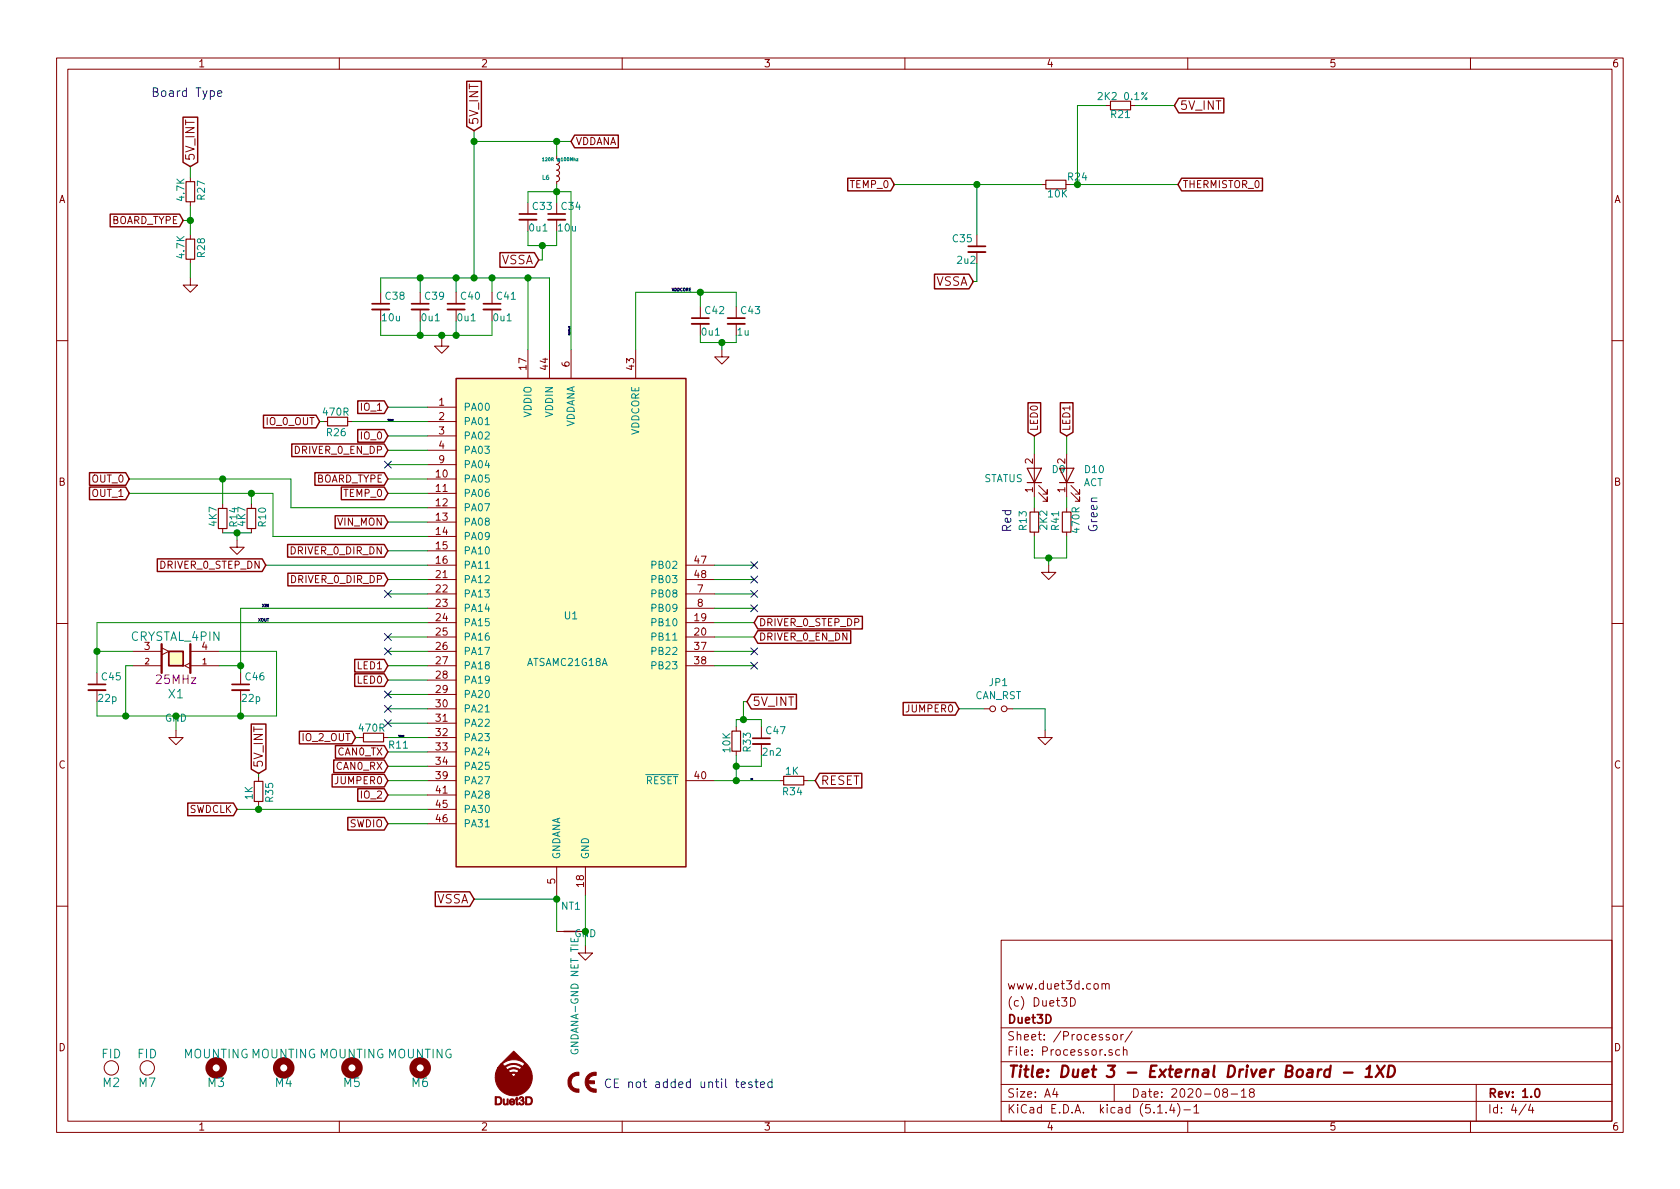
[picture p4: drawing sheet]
<svg xmlns="http://www.w3.org/2000/svg" width="297mm" height="210mm" viewBox="0 0 297 210" stroke-linecap="round" stroke-linejoin="round" font-family="sans-serif">
<g fill="none" stroke="#840000" stroke-width=".18">
<path d="M10 10.3h277v189.9h-277zM12 12.2h273v186.1h-273zM60 10.3v1.9M110 10.3v1.9M160 10.3v1.9M195.6 18.7h.7M199.9 18.7h.8M210 10.3v1.9M260 10.3v1.9M33.7 31.4v.7M33.7 35.7v.7M93.3 35.8v2"/>
<path d="M93.3 38.9v2M98.4 27.6v.5l.4 .1 .1 .3-.1 .4-.4 .2 .4 .1 .1 .3-.1 .4-.4 .2 .4 .1 .1 .3-.1 .4-.4 .2 .4 .1 .1 .3-.1 .4-.4 .2v.5M98.4 35.8v2M98.4 38.9v2M184.1 32.6h.8M188.5 32.6h.7M33.7 49.1v1.3h1.2l-1.2 1.3-1.3-1.3h1.3M33.7 41.5v.8M33.7 45.8v.8M67.3 51.7v2M67.3 54.7v2.1M74.3 51.7v2"/>
<path d="M74.3 54.7v2.1M78.1 59.9v1.3h1.3l-1.3 1.3-1.3-1.3h1.3M80.6 51.7v2M80.6 54.7v2.1M87 51.7v2M87 54.7v2.1M123.8 54.2v2.1M123.8 57.3v2M130.2 54.2v2.1M130.2 57.3v2M172.7 41.5v2.1M172.7 44.6v2"/>
<path d="M10 60.2h2M57.1 74.5h.8M61.5 74.5h.7M75.6 74.5h5M75.6 72h5M75.6 77.1h5M75.6 79.6h5M93.3 61.8v5.1M97.2 61.8v5.1M101 61.8v5.1M112.4 61.8v5.1M127.6 61.8v1.3h1.3l-1.3 1.3-1.2-1.3h1.2"/>
<path d="M285 60.2h2M39.4 89.1v.8M39.4 93.5v.7M41.9 95.5v1.3h1.3l-1.3 1.2-1.3-1.2h1.3M44.4 89.1v.8M44.4 93.5v.7M75.6 84.7h5M75.6 87.2h5M75.6 89.8h5M75.6 92.3h5M75.6 94.9h5M75.6 97.4h5"/>
<path d="M75.6 99.9h5M75.6 82.2h5M121.3 99.9h5.1M182.9 80.3v7.6M182.9 89.8v.7M182.9 94.1v.8M183.6 87.1l1.6 1.5v-.7v.7h-.8M183.6 85.8l1.6 1.6v-.8v.8h-.8M185.4 99.9v1.3h1.3l-1.3 1.3-1.3-1.3h1.3M188.6 80.3v7.6M188.6 89.8v.7M188.6 94.1v.8"/>
<path d="M189.4 87.1l1.5 1.5v-.7v.7h-.8M189.4 85.8l1.5 1.6v-.8v.8h-.8M10 110.3h2M17.1 119v2M23.5 115.2h5.1M23.5 117.7h5.1M28.6 114.5l1.2 .7-1.2 .6M33.7 117.2l-1.1 .5 1.1 .5M33.7 115.2h5M33.7 117.7h5M42.5 119v2M75.6 110.1h5"/>
<path d="M75.6 112.6h5M75.6 102.5h5M75.6 105h5M75.6 107.6h5M75.6 115.2h5M75.6 117.7h5M121.3 110.1h5.1M121.3 112.6h5.1M121.3 102.5h5.1M121.3 105h5.1M121.3 107.6h5.1M121.3 115.2h5.1"/>
<path d="M121.3 117.7h5.1M285 110.3h2M17.1 122v2.1M31.1 129.2v1.2h1.3l-1.3 1.3-1.3-1.3h1.3M42.5 122v2.1M45.7 137.4v.8M63.5 130.4h.8M67.8 130.4h.8M75.6 125.3h5M75.6 120.3h5M75.6 122.8h5M75.6 127.9h5"/>
<path d="M75.6 130.4h5M75.6 133h5M75.6 135.5h5M75.6 138h5M121.3 138h5.1M130.2 128.5v.8M130.2 132.8v.8M134.6 128.5v2.1M134.6 131.6v2M137.8 138h.8M142.1 138h.8M174 125.3h1"/>
<path d="M178.1 125.3h1M184.8 129.2v1.2h1.3l-1.3 1.3-1.3-1.3h1.3M45.7 141.7v.8M75.6 140.6h5M75.6 143.1h5M75.6 145.7h5M98.4 153.3v5.1M103.5 153.3v5.1M10 160.2h2M98.4 164.7h5.1M103.5 167.3v1.2h1.3l-1.3 1.3-1.3-1.3h1.3M177 166.3h108v32h-108z"/>
<path d="M189.3 176.4a.75 .75 0 0 1 .8 .8 .75 .75 0 0 1-.8 .7zM194.8 174.1l.2-.2 .4 .1 .1 .9M194.8 173.9v1M195.5 174.1l.2-.2 .4 .1v.9M285 160.2h2M60 198.3v1.9M110 198.3v1.9M160 198.3v1.9M177 194.8h108M177 191.8h108M177 187.8h108M177 181.8h108"/>
<path d="M186.5 192.5l-.4 1h1M186.8 193v1M196.1 183l-.3-.1-.2 .2v.3l.5 .1v.3h-.5M196.6 185.7l-.3-.1-.2 .2v.2l.5 .2v.3h-.5M196.8 183.1l.3-.2 .4 .2v.7l-.2 .1-.5-.1zM197 191.8v3M198 185.7l-.4-.1-.3 .3v.6l.3 .1 .4-.1M198.2 182.9v1M198.6 185.7l.2-.1 .4 .1 .1 .9M198.6 182.9l-.3 .1-.1 .2M198.6 185.1v1.5M200.2 182.3l-1.3 2"/>
<path d="M204.7 196.8h.8M206.2 196.7v.1M207.2 195.2l-.4 1.1h.9M207.5 195.8v1M208.2 195.1a1.71 1.71 0 0 1 0 2.3M209.3 196.3h1.2M210 198.3v1.9M211.1 195.8l.4-.5v1.5M211.1 196.8h.9M216.5 193.2l-.3-.3 .1-.2a.48 .48 0 0 1 .6-.1l.1 .2-.1 .3-.6 .1a.48 .48 0 0 0 0 .7l.2 .1 .5-.1v-.4l-.2-.3M217.7 193.5h1.1M219.5 193l.4-.5v1.5"/>
<path d="M219.5 194h.8M221.2 193.2l-.3-.3 .1-.2 .2-.2 .4 .1 .2 .2-.1 .2-.6 .2a.48 .48 0 0 0-.1 .7l.2 .1 .5-.1a.48 .48 0 0 0-.1-.7h-.1M260 198.3v1.9M261 191.8v6.5M269.8 195.2l-1.2 2M270.6 195.2l-.3 1.1h.9M271 195.8v1"/>
<circle cx="175.5" cy="125.3" r=".51"/>
<circle cx="177.5" cy="125.3" r=".51"/>
<circle cx="19.7" cy="188.8" r="1.27"/>
<circle cx="26" cy="188.8" r="1.27"/>
</g>
<g fill="none" stroke="#840000" stroke-width=".3">
<path d="M91.8 37.8h3.1M96.9 37.8h3M65.8 53.7h3M72.8 53.7h3M79.1 53.7h3.1M85.5 53.7h3M122.3 56.3h3M128.7 56.3h3M171.2 43.6h3M29.8 115.2h2.6v2.5h-2.6zM15.6 121h3.1M41 121h3.1"/>
<path d="M133.1 130.6h3M271.5 192.7l.2-.2a.81 .81 0 0 1 .6 .6 .81 .81 0 0 1-.3 .8l-.1 .1a.79 .79 0 0 1-.4-1.3z"/>
</g>
<path d="M28.6 113.9v5.1M33.7 113.9v5.1M235.2 189.2a.68 .68 0 0 0-1 .3l-.1 .6 .2 .2 .1 .1 .6-.1M235.3 188.4l-.3 2M237.6 189.7h1.5M241.4 190.4h1.2M241.6 189l.6-.6-.2 2M243.5 188.4l1.1 2M244.8 188.4l-1.6 2M245.6 188.4a.97 .97 0 0 1 1 .6 .97 .97 0 0 1-.3 1.2l-.5 .2h-.5z" fill="none" stroke="#840000" stroke-width=".41"/>
<g fill="none" stroke="#840000" stroke-width="1.3">
<circle cx="38.2" cy="188.8" r="1.27"/>
<circle cx="50.2" cy="188.8" r="1.27"/>
<circle cx="62.2" cy="188.8" r="1.27"/>
<circle cx="74.3" cy="188.8" r="1.27"/>
</g>
<path d="M91.8 38.9h3.1M96.9 38.9h3M65.8 54.7h3M72.8 54.7h3M79.1 54.7h3.1M85.5 54.7h3M122.3 57.3h3M128.7 57.3h3M171.2 44.6h3M15.6 122h3.1M41 122h3.1M133.1 131.6h3" fill="none" stroke="#840000" stroke-width=".33"/>
<path d="M95.9 28.1l.2-.2v.5M95.9 28.4h.3M101.9 28.1h.3l-.3 .3h.3M85.8 75.1h.7M85.8 100.5h.7M85.8 125.9h.7M85.8 146.2h.7M100.9 165.9v.6h1.3v-.6M101.5 166.1v.4" fill="none" stroke="#008484" stroke-width=".18"/>
<g fill="none" stroke="#840000" stroke-width=".2">
<path d="M196.3 17.9h3.6v1.5h-3.6zM32.9 32.1h1.5v3.6h-1.5zM184.9 31.9h3.6v1.5h-3.6zM32.9 42.3h1.5v3.5h-1.5zM57.9 73.8h3.6v1.5h-3.6zM38.6 89.9h1.5v3.6h-1.5zM43.7 89.9h1.5v3.6h-1.5zM181.6 82.8h2.5l-1.2 2.5zM181.6 85.3h2.5M182.1 90.5h1.5v3.6h-1.5zM187.3 82.8h2.6l-1.3 2.5zM187.3 85.3h2.6"/>
<path d="M187.8 90.5h1.6v3.6h-1.6zM45 138.2h1.5v3.5h-1.5zM64.3 129.7h3.5v1.5h-3.5zM129.4 129.3h1.5v3.5h-1.5zM138.6 137.3h3.5v1.5h-3.5z"/>
</g>
<g fill="none" stroke="#840000" stroke-width=".25">
<path d="M82.5 14.4h2.6v7.9l-1.3 .8-1.3-.8zM208.4 17.4h8v2.6h-8l-.8-1.3zM19.5 37.9h12.2l.7 1.1-.7 1.1h-12.2zM32.4 20.7h2.6v8l-1.3 .8-1.3-.8zM101.6 23.9h7.7v2.2h-7.7l-.6-1.1zM149.9 31.5h7.6l.6 1.1-.6 1.2h-7.6zM208.9 31.5h14.3v2.3h-14.3l-.6-1.2zM88.4 44.7h6.1l.7 1.3-.7 1.3h-6.1zM165.2 48.5h6.1l.8 1.3-.8 1.3h-6.1zM46.6 73.4h9.3l.6 1.1-.6 1.2h-9.3zM51.6 78.5h16.3l.7 1.1-.7 1.1h-16.3zM63.2 70.9h4.7l.7 1.1-.7 1.1h-4.7z"/>
<path d="M63.2 76h4.7l.7 1.1-.7 1.1h-4.7zM80.6 66.9h40.7v86.4h-40.7zM181.8 71.2h2.2v5.2l-1.1 .7-1.1-.7zM187.5 71.2h2.2v5.2l-1.1 .7-1.1-.7zM15.8 86.1h6.4l.7 1.1-.7 1.2h-6.4zM15.8 83.6h6.4l.7 1.1-.7 1.1h-6.4zM27.8 98.8h18.6l.6 1.1-.6 1.2h-18.6zM50.9 96.3h17l.7 1.1-.7 1.1h-17zM55.7 83.6h12.2l.7 1.1-.7 1.1h-12.2zM59.3 91.2h8.6l.7 1.1-.7 1.1h-8.6zM60.4 86.1h7.5l.7 1.1-.7 1.2h-7.5zM50.9 101.4h17l.7 1.1-.7 1.1h-17z"/>
<path d="M62.7 119.1h5.2l.7 1.2-.7 1.1h-5.2zM62.7 116.6h5.2l.7 1.1-.7 1.1h-5.2zM134 109h18.5v2.2h-18.5l-.7-1.1zM134 111.5h16.4v2.3h-16.4l-.7-1.2zM44.4 128h2.6v8l-1.3 .8-1.3-.8zM52.9 129.3h9.3l.7 1.1-.7 1.1h-9.3zM58.7 136.9h9.2l.7 1.1-.7 1.2h-9.2zM59 134.4h8.9l.7 1.1-.7 1.1h-8.9zM59.3 131.8h8.6l.7 1.2-.7 1.1h-8.6zM63.2 139.5h4.7l.7 1.1-.7 1.1h-4.7zM132.8 122.8h8v2.6h-8l-.7-1.3zM144.9 136.7h7.5v2.6h-7.5l-.8-1.3z"/>
<path d="M159.7 124.2h9.2l.6 1.1-.6 1.2h-9.2zM33.2 142h8.1l.6 1.1-.6 1.1h-8.1zM61.5 144.5h6.4l.7 1.2-.7 1.1h-6.4zM77 157.7h6.1l.7 1.3-.7 1.3h-6.1zM99.7 164.7h2.5"/>
</g>
<g fill="#ffffc2" stroke="#ffffc2" stroke-width=".18">
<path d="M80.6 66.9h40.7v86.4h-40.7z"/>
<path d="M29.8 115.2h2.6v2.5h-2.6z"/>
</g>
<g fill="#840000" stroke="#840000" stroke-width=".18">
<path d="M91.3 194.1l.1-.1v.3h.2v.2h-.2v.7h.2v.2l-.3-.2v-.7h-.2z"/>
<path d="M89 194.3h.2v.8l.1 .1 .3-.1 .1-.8h.1v1.1h-.1v-.2l-.2 .2-.4-.1z"/>
<path d="M92.9 193.9h.8l.3 .3 .1 .6-.2 .5-1 .1v-.2l.9-.1 .1-.3v-.4l-.2-.2-.6-.1v1.1h-.2z"/>
<path d="M87.6 193.9l.8 .1 .3 .3v.5a.52 .52 0 0 1-.5 .6h-.6v-.2l.8-.1 .1-.7-.2-.3h-.5v1.1h-.2z"/>
<path d="M90.3 194.4l.3-.1 .3 .2 .1 .4h-.8l.2 .3 .6-.1-.2 .2-.4 .1-.3-.3v-.3h.7l-.2-.3-.5 .3z"/>
<path d="M91.8 194.2l.3-.3 .4 .1 .1 .4-.2 .2a.32 .32 0 0 1 .3 .5l-.2 .2-.4 .1-.3-.3-.1-.1h.2a.29 .29 0 0 0 .2 .2 .29 .29 0 0 0 .3 0l.1-.4-.4-.1v-.2l.3-.1v-.3h-.3l-.2 .2h-.1z"/>
<path d="M88.4 188.3l.4-.1 .4 .4 .9-.5h1l.7 .1 .6 .4 .4-.5-.1-.1-.9-.5-.6-.1-1.4 .1-1 .7h-.2l2.2-2.3 2.4 2.3 .6 .9 .2 .6a2.99 2.99 0 0 1-.1 1.9l-.1 .2a3.3 3.3 0 0 1-2.7 2l-.6-.1a3.5 3.5 0 0 1-1.9-.8l-.3-.3a3.2 3.2 0 0 1-.7-2.6h2.8l.4 .5 .5-.5-.3-.2h-.4l-.2 .2h-2.8v-.2l.2-.4h2.1l.3 .4 .5-.2 .7 .2 .3-.4a1.47 1.47 0 0 0-1.8 0h-2.1l.2-.6h1.4l.3 .4 .6-.3 .7-.1 .9 .4 .4-.4a2.17 2.17 0 0 0-2.9 0h-1.4z"/>
<path d="M100.9 190.1a1.86 1.86 0 0 1 1.5-.5v.6a1.22 1.22 0 0 0-1.4 1.2 1.22 1.22 0 0 0 1.4 1.2v.6a1.8 1.8 0 0 1-1.8-1 1.8 1.8 0 0 1 .3-2.1z"/>
<path d="M103.9 190.1a1.79 1.79 0 0 1 1.5-.5v.6a1.1 1.1 0 0 0-1.3 .9h1v.5l-1.1 .1a1.27 1.27 0 0 0 1.4 .9v.6a1.8 1.8 0 0 1-1.8-1 1.8 1.8 0 0 1 .3-2.1z"/>
</g>
<g fill="none" stroke="#008400" stroke-width=".18">
<path d="M195.6 18.7h-5.1v13.9M200.7 18.7h6.9M32.4 39h1.3M33.7 29.5v1.9M33.7 36.4v5.1M83.8 23.1v26M83.8 25h17.2M93.3 35.8v-1.9h7.7v27.9M98.4 25v2.6M98.4 32.6v3.2M158.1 32.6h26M172.7 32.6v8.9"/>
<path d="M189.2 32.6h19.1M33.7 46.6v2.5M67.3 56.8v2.5h19.7v-2.5M67.3 51.7v-2.6h29.9v12.7M74.3 49.1v2.6M74.3 56.8v2.5M78.1 59.3v.6M80.6 49.1v2.6M80.6 56.8v2.5M87 49.1v2.6M93.3 40.9v2.5h5.1v-2.5M93.3 49.1v12.7"/>
<path d="M95.9 43.4v2.6h-.7M123.8 59.3v1.3h6.4v-1.3M123.8 51.7v2.5M130.2 54.2v-2.5h-17.8v10.1M172.7 46.6v3.2h-.6M56.5 74.5h.6M62.2 74.5h13.4M68.6 77.1h7M68.6 79.6h7M68.6 72h7M127.6 60.6v1.2M182.9 77.1v3.2"/>
<path d="M188.6 77.1v3.2M22.9 87.2h25.4v7.7h27.3M22.9 84.7h28.5v5.1h24.2M39.4 94.2h5M39.4 84.7v4.4M41.9 94.2v1.3M44.4 87.2v1.9M47 99.9h28.6M68.6 87.2h7M68.6 92.3h7M68.6 97.4h7M68.6 84.7h7"/>
<path d="M68.6 82.2h7M126.4 99.9h6.9M182.9 87.9v1.9M182.9 94.9v3.8h5.7v-3.8M185.4 98.7v1.2M188.6 87.9v1.9M17.1 115.2h6.4M23.5 117.7h-1.3v8.9M38.7 117.7h3.8M38.7 115.2h10.2v11.4h-31.8v-2.5M68.6 105h7M68.6 112.6h7"/>
<path d="M68.6 102.5h7M68.6 117.7h7M68.6 115.2h7M75.6 110.1h-58.5v8.9M75.6 107.6h-33.1v11.4M126.4 105h6.9M126.4 112.6h6.9M126.4 102.5h6.9M126.4 117.7h6.9M126.4 115.2h6.9M126.4 110.1h6.9M126.4 107.6h6.9"/>
<path d="M31.1 126.6v2.6M42.5 124.1v2.5M45.7 136.8v.6M62.9 130.4h.6M68.6 138h7M68.6 122.8h7M68.6 130.4h7M68.6 133h7M68.6 135.5h7M68.6 125.3h7M68.6 127.9h7M68.6 120.3h7"/>
<path d="M126.4 138h11.4M130.2 128.5v-1.3h4.4v1.3M130.2 133.6v4.4M132.1 124.1h-.7v3.1M134.6 133.6v1.9h-4.4M142.9 138h1.2M169.5 125.3h4.5M179.1 125.3h5.7v3.9M41.9 143.1h33.7M45.7 142.5v.6M68.6 140.6h7M68.6 145.7h7"/>
<path d="M83.8 159h14.6M98.4 158.4v6.3M103.5 158.4v8.9"/>
</g>
<path d="M69.4 74.2h.1M69.5 74.1v.2M71.3 130.1h.1M71.4 130v.2" fill="none" stroke="#000" stroke-width=".18"/>
<path d="M38.5 16.6l.7-.2-.1-.3-.4-.1-.2 .3 .1 .7h.5M131.1 191.8l.7-.1-.1-.3-.4-.1-.2 .2v.7h.6M132.9 191.4a.37 .37 0 0 0-.5 .1v.2l.6 .3-.2 .3-.4-.1M133.5 191.3h.5M133.7 190.8v1.3v.1l.3 .1M134.5 191.8l.7-.1-.1-.3-.4-.1-.2 .2v.7h.6M136.5 191.4l-.4-.1-.3 .1v.8a.48 .48 0 0 0 .7 0M136.5 190.8v1.5" fill="none" stroke="#0000c2" stroke-width=".18"/>
<g fill="#008400" stroke="#008400" stroke-width=".25">
<circle cx="45.7" cy="143.1" r=".51"/>
<circle cx="22.2" cy="126.6" r=".51"/>
<circle cx="39.4" cy="84.7" r=".51"/>
<circle cx="123.8" cy="51.7" r=".51"/>
<circle cx="127.6" cy="60.6" r=".51"/>
<circle cx="83.8" cy="49.1" r=".51"/>
<circle cx="95.9" cy="43.4" r=".51"/>
<circle cx="44.5" cy="87.2" r=".51"/>
<circle cx="131.4" cy="127.2" r=".51"/>
<circle cx="83.8" cy="25" r=".51"/>
<circle cx="190.5" cy="32.6" r=".51"/>
<circle cx="98.4" cy="25" r=".51"/>
<circle cx="130.2" cy="135.5" r=".51"/>
<circle cx="172.7" cy="32.6" r=".51"/>
<circle cx="130.2" cy="138" r=".51"/>
<circle cx="78.1" cy="59.3" r=".51"/>
<circle cx="80.6" cy="59.3" r=".51"/>
<circle cx="74.3" cy="49.1" r=".51"/>
<circle cx="185.4" cy="98.7" r=".51"/>
<circle cx="74.3" cy="59.3" r=".51"/>
<circle cx="17.1" cy="115.2" r=".51"/>
<circle cx="80.6" cy="49.1" r=".51"/>
<circle cx="41.9" cy="94.2" r=".51"/>
<circle cx="42.5" cy="117.7" r=".51"/>
<circle cx="98.4" cy="33.9" r=".51"/>
<circle cx="87" cy="49.1" r=".51"/>
<circle cx="42.5" cy="126.6" r=".51"/>
<circle cx="33.7" cy="39" r=".51"/>
<circle cx="98.4" cy="159" r=".51"/>
<circle cx="93.3" cy="49.1" r=".51"/>
</g>
<g fill="none" stroke="#000084" stroke-width=".18">
<path d="M68 81.6l1.2 1.2M69.2 81.6l-1.2 1.2M132.7 99.3l1.3 1.3M134 99.3l-1.3 1.3M68 112l1.2 1.3M68 114.6l1.2 1.2M68 104.4l1.2 1.2M69.2 112l-1.2 1.3M69.2 114.6l-1.2 1.2M69.2 104.4l-1.2 1.2M132.7 104.4l1.3 1.2M132.7 107l1.3 1.2"/>
<path d="M132.7 114.6l1.3 1.2M132.7 117.1l1.3 1.2M132.7 101.9l1.3 1.2M134 104.4l-1.3 1.2M134 107l-1.3 1.2M134 114.6l-1.3 1.2M134 117.1l-1.3 1.2M134 101.9l-1.3 1.2M68 127.3l1.2 1.2M68 122.2l1.2 1.2M68 124.7l1.2 1.3M69.2 127.3l-1.2 1.2"/>
<path d="M69.2 122.2l-1.2 1.2M69.2 124.7l-1.2 1.3"/>
</g>
<text font-size="2.8" fill="#840000" x="178" y="190.5">Title: Duet 3 - External Driver Board - 1XD</text>
<g font-size="2.1" fill="#0000c2">
<text x="26.7" y="17.1">Board Type</text>
<text x="178.8" y="94.2" transform="rotate(-90 178.8 94.2)">Red</text>
<text x="194.1" y="94.2" transform="rotate(-90 194.1 94.2)">Green</text>
<text x="106.7" y="192.4">CE not added until tested</text>
</g>
<g font-size="2.1" fill="#840000">
<text x="84.6" y="22.2" transform="rotate(-90 84.6 22.2)">5V_INT</text>
<text x="208.6" y="19.4">5V_INT</text>
<text x="34.4" y="28.5" transform="rotate(-90 34.4 28.5)">5V_INT</text>
<text x="88.5" y="46.7">VSSA</text>
<text x="165.4" y="50.5">VSSA</text>
<text x="133" y="124.8">5V_INT</text>
<text x="46.5" y="135.9" transform="rotate(-90 46.5 135.9)">5V_INT</text>
<text x="145.1" y="138.8">RESET</text>
<text x="77.1" y="159.8">VSSA</text>
<text x="178" y="178">(c) Duet3D</text>
<text x="178" y="175">www.duet3d.com</text>
<text x="178" y="184">Sheet: /Processor/</text>
<text x="178" y="181">Duet3D</text>
<text x="178" y="186.7">File: Processor.sch</text>
<text x="178" y="196.9">KiCad E.D.A. kicad (5.1.4)-1</text>
<text x="178" y="194.1">Size: A4</text>
<text x="200" y="194.1">Date: 2020-08-18</text>
<text x="263" y="194.1">Rev: 1.0</text>
<text x="263" y="196.9">Id: 4/4</text>
</g>
<g font-size="2.1" fill="#008484">
<text x="23.1" y="113.3">CRYSTAL_4PIN</text>
<text x="29.8" y="123.5">X1</text>
<text x="18" y="187.1">FID</text>
<text x="24.3" y="187.1">FID</text>
<text x="32.5" y="187.1">MOUNTING MOUNTING MOUNTING MOUNTING</text>
<text x="18.2" y="192.2">M2</text>
<text x="24.6" y="192.2">M7</text>
<text x="36.8" y="192.2">M3</text>
<text x="48.7" y="192.2">M4</text>
<text x="60.8" y="192.2">M5</text>
<text x="72.8" y="192.2">M6</text>
</g>
<text font-size="2.1" fill="#840084" x="27.8" y="120.9">25MHz</text>
<g font-size="1.8" fill="#840000">
<text x="35" y="11.9">1</text>
<text x="85" y="11.9">2</text>
<text x="135" y="11.9">3</text>
<text x="185" y="11.9">4</text>
<text x="235" y="11.9">5</text>
<text x="285" y="11.9">6</text>
<text x="101.8" y="25.6">VDDANA</text>
<text x="10.4" y="35.9">A</text>
<text x="150.4" y="33.3">TEMP_0</text>
<text x="209.1" y="33.3">THERMISTOR_0</text>
<text x="285.4" y="35.9">A</text>
<text x="19.5" y="39.6">BOARD_TYPE</text>
<text x="93.1" y="65.3" transform="rotate(-90 93.1 65.3)">17</text>
<text x="96.9" y="65.3" transform="rotate(-90 96.9 65.3)">44</text>
<text x="100.7" y="64.9" transform="rotate(-90 100.7 64.9)">6</text>
<text x="112.1" y="65.3" transform="rotate(-90 112.1 65.3)">43</text>
<text x="77.6" y="71.7">1</text>
<text x="47.2" y="75.2">IO_0_OUT</text>
<text x="64" y="72.6">IO_1</text>
<text x="64" y="77.7">IO_0</text>
<text x="77.6" y="74.3">2</text>
<text x="77.6" y="76.8">3</text>
<text x="183.5" y="76.3" transform="rotate(-90 183.5 76.3)">LED0</text>
<text x="189.2" y="76.3" transform="rotate(-90 189.2 76.3)">LED1</text>
<text x="52.3" y="80.3">DRIVER_0_EN_DP</text>
<text x="77.6" y="79.4">4</text>
<text x="77.6" y="81.9">9</text>
<text x="182.6" y="82" transform="rotate(-90 182.6 82)">2</text>
<text x="188.3" y="82" transform="rotate(-90 188.3 82)">2</text>
<text x="10.4" y="85.9">B</text>
<text x="16.4" y="87.9">OUT_1</text>
<text x="16.4" y="85.3">OUT_0</text>
<text x="55.7" y="85.3">BOARD_TYPE</text>
<text x="60.9" y="87.9">TEMP_0</text>
<text x="77.1" y="84.4">10</text>
<text x="77.1" y="87">11</text>
<text x="77.1" y="89.5">12</text>
<text x="182.6" y="87.1" transform="rotate(-90 182.6 87.1)">1</text>
<text x="188.3" y="87.1" transform="rotate(-90 188.3 87.1)">1</text>
<text x="285.4" y="85.9">B</text>
<text x="59.7" y="93">VIN_MON</text>
<text x="77.1" y="92.1">13</text>
<text x="77.1" y="94.6">14</text>
<text x="28.4" y="100.6">DRIVER_0_STEP_DN</text>
<text x="51.6" y="98">DRIVER_0_DIR_DN</text>
<text x="77.1" y="97.1">15</text>
<text x="77.1" y="99.7">16</text>
<text x="122.9" y="99.7">47</text>
<text x="51.7" y="103.1">DRIVER_0_DIR_DP</text>
<text x="77.1" y="102.2">21</text>
<text x="77.1" y="104.8">22</text>
<text x="77.1" y="107.3">23</text>
<text x="122.9" y="102.2">48</text>
<text x="123.3" y="104.8">7</text>
<text x="123.3" y="107.3">8</text>
<text x="77.1" y="109.8">24</text>
<text x="77.1" y="112.4">25</text>
<text x="122.9" y="109.8">19</text>
<text x="122.9" y="112.4">20</text>
<text x="134.1" y="110.7">DRIVER_0_STEP_DP</text>
<text x="134.1" y="113.3">DRIVER_0_EN_DN</text>
<text x="25.6" y="114.9">3</text>
<text x="35.7" y="114.9">4</text>
<text x="63.3" y="118.4">LED1</text>
<text x="77.1" y="114.9">26</text>
<text x="77.1" y="117.5">27</text>
<text x="122.9" y="114.9">37</text>
<text x="122.9" y="117.5">38</text>
<text x="63.3" y="120.9">LED0</text>
<text x="77.1" y="120">28</text>
<text x="77.1" y="122.5">29</text>
<text x="77.1" y="125.1">30</text>
<text x="160.4" y="126">JUMPER0</text>
<text x="53.5" y="131.1">IO_2_OUT</text>
<text x="77.1" y="127.6">31</text>
<text x="77.1" y="130.2">32</text>
<text x="10.4" y="135.9">C</text>
<text x="59.5" y="136.1">CAN0_RX</text>
<text x="59.7" y="133.6">CAN0_TX</text>
<text x="77.1" y="132.7">33</text>
<text x="77.1" y="135.2">34</text>
<text x="77.1" y="137.8">39</text>
<text x="122.9" y="137.8">40</text>
<text x="285.4" y="135.9">C</text>
<text x="33.4" y="143.8">SWDCLK</text>
<text x="59.4" y="138.7">JUMPER0</text>
<text x="64" y="141.2">IO_2</text>
<text x="77.1" y="140.3">41</text>
<text x="77.1" y="142.9">45</text>
<text x="61.8" y="146.3">SWDIO</text>
<text x="77.1" y="145.4">46</text>
<text x="98.2" y="156.3" transform="rotate(-90 98.2 156.3)">5</text>
<text x="103.3" y="156.8" transform="rotate(-90 103.3 156.8)">18</text>
<text x="10.4" y="185.9">D</text>
<text x="285.4" y="185.9">D</text>
<text x="35" y="199.9">1</text>
<text x="85" y="199.9">2</text>
<text x="135" y="199.9">3</text>
<text x="185" y="199.9">4</text>
<text x="235" y="199.9">5</text>
<text x="285" y="199.9">6</text>
</g>
<g font-size="1.8" fill="#008484">
<text x="194.6" y="17.7">2K2 0.1%</text>
<text x="196.5" y="20.9">R21</text>
<text x="32.6" y="35.4" transform="rotate(-90 32.6 35.4)">4.7K</text>
<text x="36.2" y="35.3" transform="rotate(-90 36.2 35.3)">R27</text>
<text x="185.4" y="34.9">10K</text>
<text x="188.9" y="31.9">R24</text>
<text x="93.7" y="40.9">0u1</text>
<text x="94.3" y="37.1">C33</text>
<text x="98.8" y="40.9">10u</text>
<text x="99.3" y="37.1">C34</text>
<text x="32.6" y="45.6" transform="rotate(-90 32.6 45.6)">4.7K</text>
<text x="36.2" y="45.5" transform="rotate(-90 36.2 45.5)">R28</text>
<text x="168.5" y="42.8">C35</text>
<text x="169.3" y="46.7">2u2</text>
<text x="68.2" y="53">C38</text>
<text x="75.2" y="53">C39</text>
<text x="81.6" y="53">C40</text>
<text x="87.9" y="53">C41</text>
<text x="67.6" y="56.8">10u</text>
<text x="74.6" y="56.8">0u1</text>
<text x="81" y="56.8">0u1</text>
<text x="87.3" y="56.8">0u1</text>
<text x="124.2" y="59.4">0u1</text>
<text x="124.7" y="55.5">C42</text>
<text x="130.4" y="59.4">1u</text>
<text x="131.1" y="55.5">C43</text>
<text x="57.3" y="73.5">470R</text>
<text x="57.8" y="77.1">R26</text>
<text x="81.9" y="72.6">PA00</text>
<text x="81.9" y="75.2">PA01</text>
<text x="81.9" y="77.7">PA02</text>
<text x="94" y="73.8" transform="rotate(-90 94 73.8)">VDDIO</text>
<text x="97.8" y="73.7" transform="rotate(-90 97.8 73.7)">VDDIN</text>
<text x="101.6" y="75.8" transform="rotate(-90 101.6 75.8)">VDDANA</text>
<text x="113" y="77" transform="rotate(-90 113 77)">VDDCORE</text>
<text x="81.9" y="80.3">PA03</text>
<text x="81.9" y="82.8">PA04</text>
<text x="186.1" y="83.7">D9</text>
<text x="191.9" y="83.7">D10</text>
<text x="81.9" y="85.3">PA05</text>
<text x="81.9" y="87.9">PA06</text>
<text x="173.9" y="85.3">STATUS</text>
<text x="191.5" y="86">ACT</text>
<text x="38.3" y="93" transform="rotate(-90 38.3 93)">4K7</text>
<text x="42" y="93.1" transform="rotate(-90 42 93.1)">R14</text>
<text x="43.4" y="93" transform="rotate(-90 43.4 93)">4K7</text>
<text x="47" y="93.1" transform="rotate(-90 47 93.1)">R10</text>
<text x="81.9" y="90.4">PA07</text>
<text x="81.9" y="93">PA08</text>
<text x="81.9" y="95.5">PA09</text>
<text x="181.5" y="93.7" transform="rotate(-90 181.5 93.7)">R13</text>
<text x="185.2" y="93.6" transform="rotate(-90 185.2 93.6)">2K2</text>
<text x="187.2" y="93.7" transform="rotate(-90 187.2 93.7)">R41</text>
<text x="190.9" y="94.1" transform="rotate(-90 190.9 94.1)">470R</text>
<text x="81.9" y="98">PA10</text>
<text x="81.9" y="100.6">PA11</text>
<text x="115.6" y="100.6">PB02</text>
<text x="81.9" y="103.1">PA12</text>
<text x="81.9" y="105.7">PA13</text>
<text x="115.6" y="103.1">PB03</text>
<text x="115.6" y="105.7">PB08</text>
<text x="81.9" y="108.2">PA14</text>
<text x="81.9" y="110.7">PA15</text>
<text x="81.9" y="113.3">PA16</text>
<text x="99.8" y="109.5">U1</text>
<text x="115.6" y="110.7">PB10</text>
<text x="115.6" y="113.3">PB11</text>
<text x="115.6" y="108.2">PB09</text>
<text x="81.9" y="115.8">PA17</text>
<text x="81.9" y="118.4">PA18</text>
<text x="93.3" y="117.8">ATSAMC21G18A</text>
<text x="115.6" y="115.8">PB22</text>
<text x="115.6" y="118.4">PB23</text>
<text x="17.5" y="124.1">22p</text>
<text x="18.1" y="120.3">C45</text>
<text x="42.9" y="124.1">22p</text>
<text x="43.5" y="120.3">C46</text>
<text x="81.9" y="120.9">PA19</text>
<text x="81.9" y="123.4">PA20</text>
<text x="81.9" y="126">PA21</text>
<text x="172.4" y="123.6">CAN_RST</text>
<text x="175" y="121.3">JP1</text>
<text x="63.6" y="129.4">470R</text>
<text x="81.9" y="128.5">PA22</text>
<text x="81.9" y="131.1">PA23</text>
<text x="135.5" y="129.8">C47</text>
<text x="68.8" y="132.4">R11</text>
<text x="81.9" y="133.6">PA24</text>
<text x="81.9" y="136.1">PA25</text>
<text x="129.1" y="133" transform="rotate(-90 129.1 133)">10K</text>
<text x="132.8" y="132.9" transform="rotate(-90 132.8 132.9)">R33</text>
<text x="135" y="133.6">2n2</text>
<text x="138.9" y="137">1K</text>
<text x="44.7" y="141.4" transform="rotate(-90 44.7 141.4)">1K</text>
<text x="48.3" y="141.8" transform="rotate(-90 48.3 141.8)">R35</text>
<text x="81.9" y="138.7">PA27</text>
<text x="81.9" y="141.2">PA28</text>
<text x="81.9" y="143.8">PA30</text>
<text x="114.1" y="138.7">RESET</text>
<text x="138.5" y="140.6">R34</text>
<text x="81.9" y="146.3">PA31</text>
<text x="99.1" y="152" transform="rotate(-90 99.1 152)">GNDANA</text>
<text x="104.1" y="152" transform="rotate(-90 104.1 152)">GND</text>
<text x="99.3" y="160.9">NT1</text>
<text x="102.3" y="185.9" transform="rotate(-90 102.3 185.9)">GNDANA-GND NET TIE</text>
</g>
<g font-size="1.8" fill="#008400">
<text x="29.2" y="127.6">GND</text>
<text x="101.5" y="165.7">GND</text>
</g>
<g font-size="1.4" fill="#840000">
<text x="25.7" y="117.5">2</text>
<text x="35.8" y="117.5">1</text>
</g>
<text font-size="1.1" fill="#008484" x="95.9" y="31.8">L6</text>
<text font-size=".8" fill="#008484" x="96.2" y="28.5">120R @100Mhz</text>
<g font-size=".7">
<text x="118.7" y="51.5">VDDCORE</text>
<text x="46.5" y="107.4">XIN</text>
<text x="45.7" y="109.9">XOUT</text>
</g>
<g font-size=".3">
<text x="100.8" y="59.3" transform="rotate(-90 100.8 59.3)">VDDANA_IN</text>
<text x="68.6" y="74.4">io0out</text>
<text x="70.5" y="130.2">io2out</text>
<text x="132.7" y="137.9">rst</text>
</g>
</svg>
